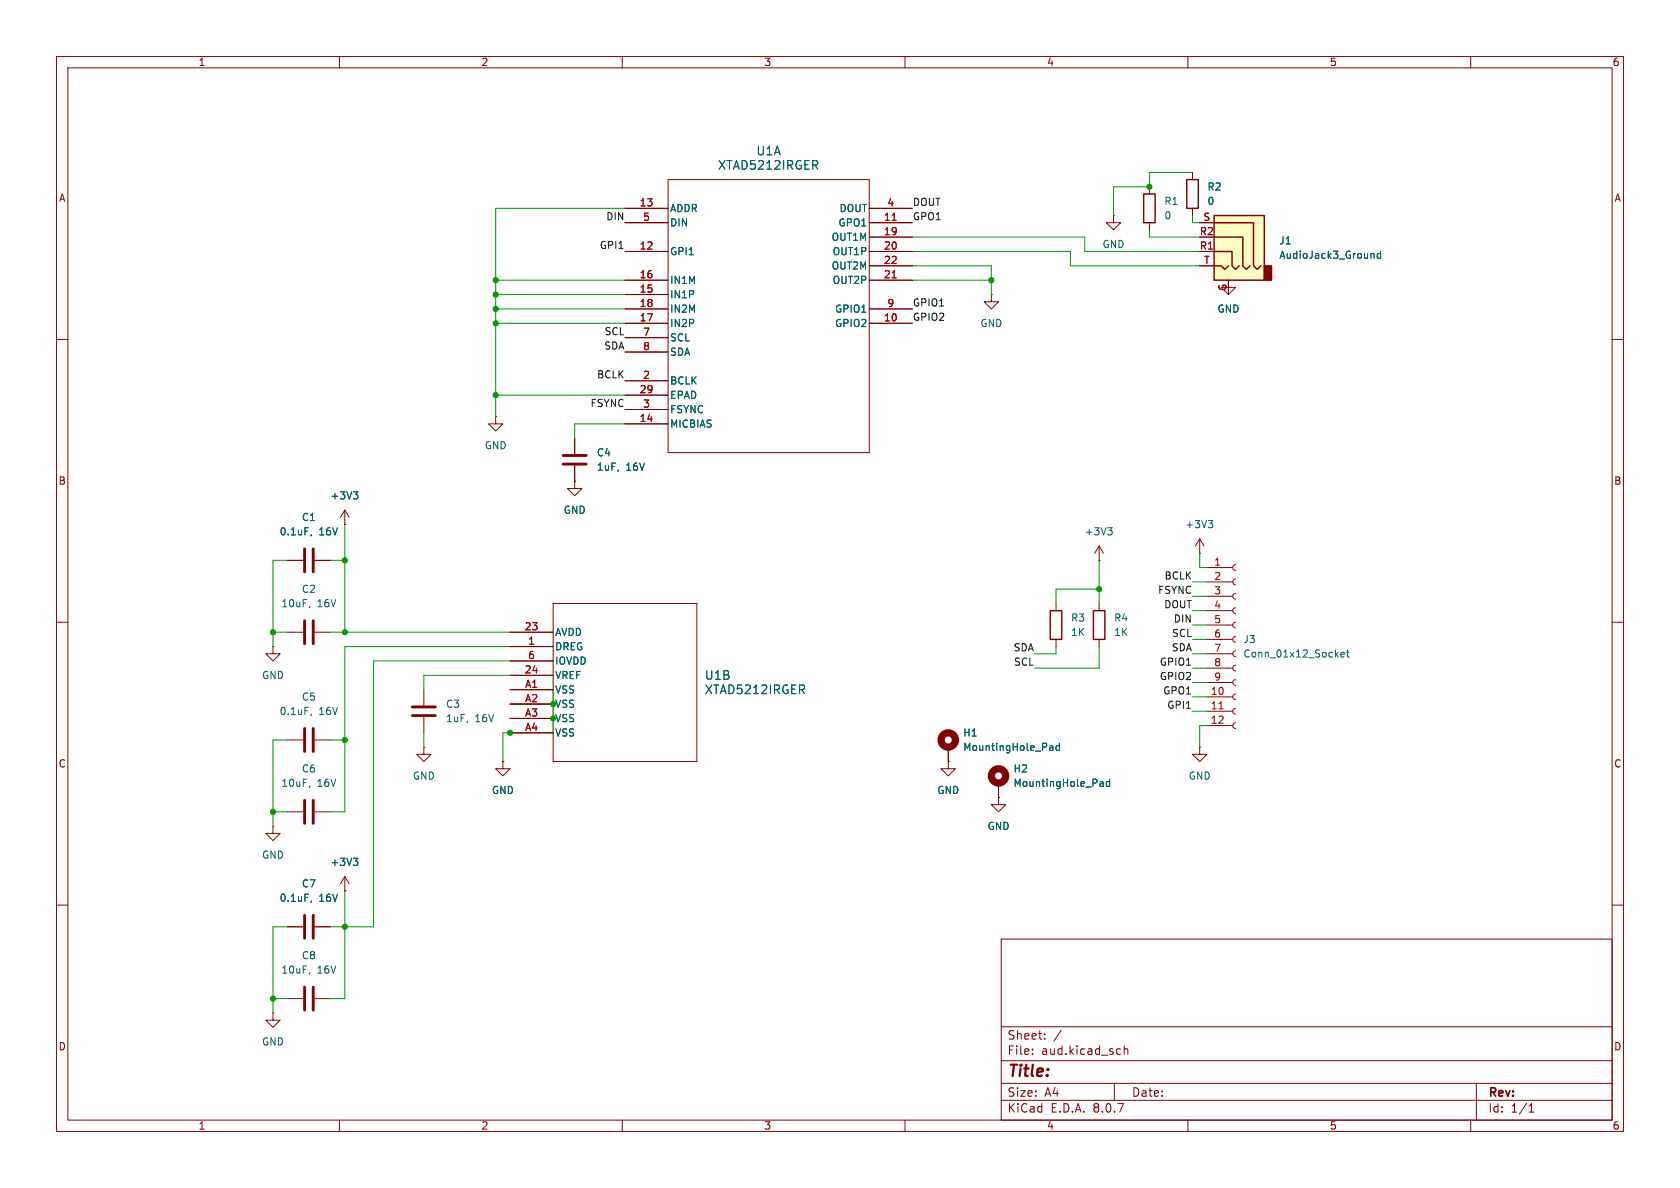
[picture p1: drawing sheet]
<svg xmlns="http://www.w3.org/2000/svg" width="297mm" height="210mm" viewBox="0 0 297 210" stroke-linecap="round" stroke-linejoin="round" font-family="sans-serif">
<g fill="none" stroke="#840000" stroke-width=".18">
<path d="M10 10h277v190h-277zM12 12h273v186h-273zM60 10v2M110 10v2M160 10v2M210 10v2M260 10v2M196.8 38.1v1.3h1.3l-1.3 1.2-1.2-1.2h1.2M196.8 38.1h.1M203.2 33v1.3M203.2 39.4v1.2M210.8 30.5v1.3"/>
<path d="M210.8 36.8v1.3M217.2 49.5v1.3h1.2l-1.2 1.3-1.3-1.3h1.3M217.2 49.5h.1M10 60h2M285 60h2M50.8 99.1h2.8M55.6 99.1h2.8M101.6 85.1v1.3h1.3l-1.3 1.2-1.3-1.2h1.3M101.6 85.1h.1M194.3 99.1h.1M194.3 96.5v2.6M194.3 96.5l-.8 1.3"/>
<path d="M194.3 96.5l.8 1.3M212.1 97.8h.1M212.1 95.3l-.8 1.2M212.1 95.3v2.5M212.1 95.3l.8 1.2M218.4 99.8l-.3 .2-.2 .3 .2 .4 .3 .1M10 110h2M48.3 114.3v1.3h1.2l-1.2 1.2-1.3-1.2h1.3M48.3 114.3h.1M50.8 111.8h2.8M55.6 111.8h2.8M90.2 111.8h7.6"/>
<path d="M90.2 114.3h7.6M90.2 119.4h7.6M90.2 116.8h7.6M97.8 106.7h25.4v27.9h-25.4zM186.7 106.7v1.3M186.7 113v1.3M194.3 106.7v1.3M194.3 113v1.3M213.4 118.1h4.5M213.4 115.6h4.5M213.4 113h4.5M213.4 110.5h4.5"/>
<path d="M213.4 108h4.5M213.4 105.4h4.5M213.4 102.9h4.5M213.4 100.3h4.5M218.4 117.6l-.3 .2-.2 .3 .2 .4 .3 .1M218.4 115.1l-.3 .1-.2 .4 .2 .3 .3 .2M218.4 112.5l-.3 .2-.2 .3 .2 .4 .3 .1M218.4 110l-.3 .1-.2 .4 .2 .3 .3 .2M218.4 107.4l-.3 .2-.2 .4 .2 .3 .3 .2M218.4 104.9l-.3 .2-.2 .3 .2 .4 .3 .1M218.4 102.4l-.3 .1-.2 .4 .2 .3 .3 .2M285 110h2"/>
<path d="M50.8 130.8h2.8M55.6 130.8h2.8M74.9 132.1v1.3h1.3l-1.3 1.2-1.2-1.2h1.2M74.9 132.1h.1M74.9 121.9v2.8M74.9 126.7v2.8M88.9 134.6v1.3h1.3l-1.3 1.3-1.3-1.3h1.3M88.9 134.6h.1M90.2 121.9h7.6M90.2 124.5h7.6M90.2 127h7.6M90.2 129.5h7.6"/>
<path d="M167.6 134.6v1.3h1.3l-1.3 1.3-1.2-1.3h1.2M167.6 134.6h.1M167.6 132.1v2.5M176.5 138.4v2.6M212.1 132.1v1.3h1.3l-1.3 1.2-1.3-1.2h1.3M212.1 132.1h.1M213.4 128.3h4.5M213.4 125.7h4.5M213.4 123.2h4.5M213.4 120.7h4.5M218.4 127.8l-.3 .1-.2 .4 .2 .3 .3 .2M218.4 125.2l-.3 .2-.2 .3 .2 .4 .3 .1"/>
<path d="M218.4 122.7l-.3 .1-.2 .4 .2 .3 .3 .2M218.4 120.1l-.3 .2-.2 .4 .2 .3 .3 .2M48.3 146.1v1.2h1.2l-1.2 1.3-1.3-1.3h1.3M48.3 146.1h.1M50.8 143.5h2.8M55.6 143.5h2.8M176.5 141v1.2h1.3l-1.3 1.3-1.2-1.3h1.2M176.5 141h.1M10 160h2M48.3 179.1v1.2h1.2l-1.2 1.3-1.3-1.3h1.3M48.3 179.1h.1M50.8 163.8h2.8"/>
<path d="M55.6 163.8h2.8M177 166h108v32h-108zM285 160h2M60 198v2M110 198v2M160 198v2M177 194.5h108M177 191.5h108M177 187.5h108M177 181.5h108M182.5 186.3v.1M182.5 185.5v.1"/>
<path d="M184.7 183.6v.1M184.7 182.8v.1M187.6 182.1l-1.3 2M197 191.5v3M198 185.4l.1 .1M198.1 186.3l-.1 .1M198.7 184.9v1.5M198.7 185.5l.3-.1 .3 .1 .1 .9M210 198v2M260 198v2M261 191.5v6.5M270.3 196.6h.9"/>
<path d="M270.3 195.5l.4-.4v1.5"/>
</g>
<g fill="none" stroke="#840000" stroke-width="1.3">
<circle cx="167.6" cy="130.8" r="1.27"/>
<circle cx="176.5" cy="137.2" r="1.27"/>
</g>
<g fill="none" stroke="#006464" stroke-width=".18">
<path d="M55.1 94.5l-.2 .2M195.8 93.3h.8l-.4 .5M196.4 93.8l.2 .2v.3l-.2 .3M213.6 92h.8l-.4 .5M214.1 92.5l.3 .2v.3l-.3 .3M54.8 107.2l-.2 .2M237.1 115.7l.6-.1-.1-.2-.4-.1-.1 .2v.6h.5M238 115.3h.5M238.2 114.9v1.1l.3 .1M54.8 138.9l-.2 .3M55.1 126.2l-.2 .3M185.7 131.8h.3l.1 .2v.7"/>
<path d="M186.1 132.6l-.4 .1M186.1 132.1l-.4 .1M187.3 131.9l-.4-.1-.2 .3 .1 .5h.5M187.3 131.4v1.3M194.6 138.2h.2l.2 .1v.7M195 138.9l-.4 .1M195 138.5h-.4M196.2 138.2h-.4l-.2 .2 .1 .5h.5M196.2 137.7v1.3M55.1 159.3l-.2 .2"/>
</g>
<path d="M53.8 97v4.1M55.4 97v4.1M53.8 109.7v4.1M55.4 109.7v4.1M53.8 128.8v4M55.4 128.8v4M72.9 126.5h4.1M72.9 125h4.1M53.8 141.5v4M55.4 141.5v4M53.8 161.8v4.1M55.4 161.8v4.1" fill="none" stroke="#840000" stroke-width=".51"/>
<path d="M202.2 34.3h2v5.1h-2zM209.8 31.8h2v5h-2zM185.7 108h2v5h-2zM193.3 108h2v5h-2z" fill="none" stroke="#840000" stroke-width=".25"/>
<path d="M215.5 125.3h.7" fill="none" stroke="#a90000" stroke-width=".18"/>
<path d="M214.6 38.1h8.9v11.4h-8.9z" fill="#ffffc2"/>
<path d="M223.5 47h1.3v2.5h-1.3z" fill="#840000" stroke="#840000" stroke-width=".25"/>
<path d="M214.6 38.1h8.9v11.4h-8.9zM214.6 39.4h7v7.6l.6 .6 .7-.6M214.6 47h1.3l.6 .6 .7-.6M214.6 44.5h3.2v2.5l.6 .6 .7-.6M214.6 41.9h5.1v5.1l.6 .6 .7-.6" fill="none" stroke="#840000" stroke-width=".25"/>
<g fill="none" stroke="#840000" stroke-width=".18">
<path d="M110.5 39.4h7.6M110.5 36.8h7.6M118.1 31.8h35.6v48.2h-35.6zM153.7 39.4h7.6M153.7 36.8h7.6M210.8 30.5v1.3M210.8 36.8v1.3M212.1 39.4h2.5M110.5 44.5h7.6M110.5 57.2h7.6M110.5 52.1h7.6M110.5 49.5h7.6"/>
<path d="M110.5 54.6h7.6M110.5 59.7h7.6M153.7 44.5h7.6M153.7 47h7.6M153.7 57.2h7.6M153.7 49.5h7.6M153.7 54.6h7.6M153.7 41.9h7.6M175.3 52.1v1.2h1.2l-1.2 1.3-1.3-1.3h1.3M175.3 52.1h.1M212.1 44.5h2.5M212.1 47h2.5"/>
<path d="M217.2 49.5h.1M217.2 49.5v2.6M87.6 73.7v1.2h1.3l-1.3 1.3-1.2-1.3h1.2M87.6 73.7h.1M101.6 77.5v2.8M110.5 74.9h7.6M110.5 67.3h7.6M110.5 69.9h7.6M110.5 72.4h7.6M110.5 62.2h7.6M50.8 99.1h2.8M55.6 99.1h2.8"/>
<path d="M61 92.7h.1M61 90.2l-.8 1.2M61 90.2v2.5M61 90.2l.7 1.2M101.6 85.1h.1M101.6 82.3v2.8M90.2 114.3h7.6M90.2 111.8h7.6M90.2 119.4h7.6M90.2 116.8h7.6M88.9 134.6h.1M90.2 121.9h7.6"/>
<path d="M90.2 124.5h7.6M90.2 127h7.6M90.2 129.5h7.6M167.6 134.6h.1M167.6 132.1v2.5M176.5 138.4v2.6M61 157.5h.1M61 154.9v2.6M61 154.9l-.8 1.3M61 154.9l.7 1.3M176.5 141h.1M50.8 176.5h2.8"/>
<path d="M50.8 163.8h2.8M55.6 176.5h2.8M55.6 163.8h2.8"/>
</g>
<g fill="none" stroke="#006464" stroke-width=".18">
<path d="M242.6 44.8l.3 .2v.7M244.1 44.9l-.4-.1-.2 .3 .1 .5h.5M244.1 44.4v1.3M55.1 94.5l-.2 .2M62.5 86.9h.8l-.5 .5M63 87.4l.3 .3v.3l-.3 .2M185.7 131.8h.3l.1 .2v.7M186.1 132.6l-.4 .1M186.1 132.1l-.4 .1M187.3 131.9l-.4-.1-.2 .3 .1 .5h.5M187.3 131.4v1.3M194.6 138.2h.2l.2 .1v.7"/>
<path d="M195 138.9l-.4 .1M195 138.5h-.4M196.2 138.2h-.4l-.2 .2 .1 .5h.5M196.2 137.7v1.3M55.1 159.3l-.2 .2M62.5 151.7h.8l-.5 .5M63 152.2l.3 .2v.3l-.3 .3M54.8 172l-.2 .2"/>
</g>
<path d="M99.6 80.5h4M99.6 82h4M53.8 174.5v4.1M55.4 174.5v4.1" fill="none" stroke="#840000" stroke-width=".51"/>
<path d="M157.7 39h.7M157.7 49.1h.7" fill="none" stroke="#a90000" stroke-width=".18"/>
<g fill="none" stroke="#009600" stroke-width=".18">
<path d="M110.5 36.8h-22.9v36.9M210.8 30.5h-7.6v2.5h-6.4v5.1M210.8 38.1v1.3h1.3M87.6 57.2h22.9M87.6 49.5h22.9M87.6 54.6h22.9M87.6 52.1h22.9M161.3 41.9h30.5v2.6h20.3M161.3 44.5h27.9v2.5h22.9M161.3 49.5h14M161.3 47h14v5.1M203.2 40.6v1.3h8.9"/>
<path d="M87.6 69.9h22.9M110.5 74.9h-8.9v2.6M50.8 99.1h-2.5v15.2M58.4 99.1h2.6M61 92.7v19.1M194.3 99.1v7.6M212.1 97.8v2.5h1.3M48.3 111.8h2.5M58.4 111.8h31.8M90.2 116.8h-24.2v47h-7.6M90.2 114.3h-29.2v29.2h-2.6M90.2 119.4h-15.3v2.5"/>
<path d="M186.7 114.3v1.3h-3.8M194.3 114.3v3.8h-11.4M194.3 104.1h-7.6v2.6M210.8 102.9h2.6M210.8 113h2.6M210.8 115.6h2.6M210.8 110.5h2.6M210.8 108h2.6M210.8 105.4h2.6M210.8 118.1h2.6M50.8 130.8h-2.5v15.3M58.4 130.8h2.6"/>
<path d="M74.9 129.5v2.6M90.2 121.9h7.6v7.6h-8.9v5.1M90.2 127h7.6M90.2 124.5h7.6M210.8 125.7h2.6M210.8 123.2h2.6M210.8 120.7h2.6M213.4 128.3h-1.3v3.8M48.3 143.5h2.5M61 157.5v19h-2.6M48.3 176.5h2.5M50.8 163.8h-2.5v15.3"/>
</g>
<g fill="#009600" stroke="#009600" stroke-width=".18">
<circle cx="48.3" cy="143.5" r=".46"/>
<circle cx="61" cy="163.8" r=".46"/>
<circle cx="90.2" cy="129.5" r=".46"/>
<circle cx="48.3" cy="176.5" r=".46"/>
<circle cx="61" cy="130.8" r=".46"/>
<circle cx="87.6" cy="69.9" r=".46"/>
<circle cx="87.6" cy="57.2" r=".46"/>
<circle cx="175.3" cy="49.5" r=".46"/>
<circle cx="87.6" cy="54.6" r=".46"/>
<circle cx="87.6" cy="52.1" r=".46"/>
<circle cx="87.6" cy="49.5" r=".46"/>
<circle cx="61" cy="111.8" r=".46"/>
<circle cx="48.3" cy="111.8" r=".46"/>
<circle cx="97.8" cy="124.5" r=".46"/>
<circle cx="97.8" cy="127" r=".46"/>
<circle cx="61" cy="99.1" r=".46"/>
<circle cx="194.3" cy="104.1" r=".46"/>
<circle cx="203.2" cy="33" r=".46"/>
</g>
<text font-size="2.8" fill="#840000" x="178" y="190.9">Title:</text>
<g font-size="2.1" fill="#006464">
<text x="133.6" y="27.7">U1A</text>
<text x="126.9" y="30.2">XTAD5212IRGER</text>
<text x="124.5" y="120.4">U1B</text>
<text x="124.5" y="122.9">XTAD5212IRGER</text>
</g>
<g font-size="2.1" fill="#840000">
<text x="178" y="184">Sheet:</text>
<text x="178" y="186.7">File:</text>
<text x="184.1" y="186.7">aud.kicad_sch</text>
<text x="178" y="196.9">KiCad</text>
<text x="178" y="194.1">Size:</text>
<text x="184.7" y="194.1">A4</text>
<text x="185.7" y="196.9">E.D.A.</text>
<text x="193.3" y="196.9">8.0.7</text>
<text x="200" y="194.1">Date:</text>
<text x="263" y="194.3">Rev:</text>
<text x="263" y="196.9">Id:</text>
<text x="267.1" y="196.9">1/1</text>
</g>
<g font-size="1.8" fill="#840000">
<text x="35" y="11.9">1</text>
<text x="85" y="11.9">2</text>
<text x="135" y="11.9">3</text>
<text x="185" y="11.9">4</text>
<text x="235" y="11.9">5</text>
<text x="285" y="11.9">6</text>
<text x="10.3" y="35.9">A</text>
<text x="285.3" y="35.9">A</text>
<text x="10.3" y="85.9">B</text>
<text x="285.3" y="85.9">B</text>
<text x="10.3" y="135.9">C</text>
<text x="285.3" y="135.9">C</text>
<text x="10.3" y="185.9">D</text>
<text x="285.3" y="185.9">D</text>
<text x="35" y="199.9">1</text>
<text x="85" y="199.9">2</text>
<text x="135" y="199.9">3</text>
<text x="185" y="199.9">4</text>
<text x="235" y="199.9">5</text>
<text x="285" y="199.9">6</text>
</g>
<g font-size="1.8" fill="#006464">
<text x="213.4" y="33.9">R2</text>
<text x="118.4" y="37.7">ADDR</text>
<text x="118.4" y="40.2">DIN</text>
<text x="148.1" y="40.2">GPO1</text>
<text x="148.3" y="37.7">DOUT</text>
<text x="205.7" y="36.4">R1</text>
<text x="205.7" y="39">0</text>
<text x="213.4" y="36.4">0</text>
<text x="118.4" y="45.3">GPI1</text>
<text x="146.9" y="42.8">OUT1M</text>
<text x="146.9" y="47.9">OUT2M</text>
<text x="147.1" y="45.3">OUT1P</text>
<text x="194.8" y="44">GND</text>
<text x="226.1" y="43.4">J1</text>
<text x="226.1" y="45.9">AudioJack3_Ground</text>
<text x="118.4" y="52.9">IN1P</text>
<text x="118.4" y="50.4">IN1M</text>
<text x="147.1" y="50.4">OUT2P</text>
<text x="118.4" y="58">IN2P</text>
<text x="118.4" y="55.5">IN2M</text>
<text x="147.5" y="58">GPIO2</text>
<text x="147.5" y="55.5">GPIO1</text>
<text x="173.2" y="58">GND</text>
<text x="215.1" y="55.5">GND</text>
<text x="118.4" y="60.6">SCL</text>
<text x="118.4" y="63.1">SDA</text>
<text x="118.4" y="68.2">BCLK</text>
<text x="118.4" y="70.7">EPAD</text>
<text x="118.4" y="75.8">MICBIAS</text>
<text x="118.4" y="73.3">FSYNC</text>
<text x="85.6" y="79.6">GND</text>
<text x="105.4" y="80.9">C4</text>
<text x="105.4" y="83.4">1uF,</text>
<text x="110.6" y="83.4">16V</text>
<text x="58.3" y="88.5">+3V3</text>
<text x="49.3" y="94.8">0.1uF,</text>
<text x="53.3" y="92.3">C1</text>
<text x="56.4" y="94.8">16V</text>
<text x="99.6" y="91">GND</text>
<text x="191.7" y="94.8">+3V3</text>
<text x="209.4" y="93.6">+3V3</text>
<text x="49.6" y="107.5">10uF,</text>
<text x="53.3" y="105">C2</text>
<text x="56.1" y="107.5">16V</text>
<text x="98" y="112.6">AVDD</text>
<text x="189.2" y="110.1">R3</text>
<text x="189.2" y="112.6">1K</text>
<text x="196.9" y="110.1">R4</text>
<text x="196.9" y="112.6">1K</text>
<text x="219.7" y="113.9">J3</text>
<text x="98" y="115.2">DREG</text>
<text x="98" y="117.7">IOVDD</text>
<text x="219.7" y="116.4">Conn_01x12_Socket</text>
<text x="46.2" y="120.2">GND</text>
<text x="53.3" y="124.1">C5</text>
<text x="78.7" y="125.3">C3</text>
<text x="98" y="120.2">VREF</text>
<text x="98" y="122.8">VSS</text>
<text x="98" y="125.3">VSS</text>
<text x="49.3" y="126.6">0.1uF,</text>
<text x="56.4" y="126.6">16V</text>
<text x="78.7" y="127.9">1uF,</text>
<text x="84" y="127.9">16V</text>
<text x="98" y="127.9">VSS</text>
<text x="98" y="130.4">VSS</text>
<text x="170.2" y="130.4">H1</text>
<text x="53.3" y="136.8">C6</text>
<text x="170.2" y="132.9">MountingHole_Pad</text>
<text x="179.1" y="136.8">H2</text>
<text x="49.6" y="139.3">10uF,</text>
<text x="56.1" y="139.3">16V</text>
<text x="72.9" y="138">GND</text>
<text x="86.9" y="140.6">GND</text>
<text x="165.6" y="140.6">GND</text>
<text x="179.1" y="139.3">MountingHole_Pad</text>
<text x="210.1" y="138">GND</text>
<text x="174.5" y="146.9">GND</text>
<text x="46.2" y="152">GND</text>
<text x="58.3" y="153.3">+3V3</text>
<text x="49.3" y="159.6">0.1uF,</text>
<text x="53.3" y="157.1">C7</text>
<text x="56.4" y="159.6">16V</text>
<text x="49.6" y="172.3">10uF,</text>
<text x="53.3" y="169.8">C8</text>
<text x="56.1" y="172.3">16V</text>
<text x="46.2" y="185">GND</text>
</g>
<g font-size="1.8" fill="#0f0f0f">
<text x="107.1" y="39">DIN</text>
<text x="161.3" y="39">GPO1</text>
<text x="161.3" y="36.5">DOUT</text>
<text x="105.9" y="44.1">GPI1</text>
<text x="106.8" y="59.3">SCL</text>
<text x="161.3" y="56.8">GPIO2</text>
<text x="161.3" y="54.3">GPIO1</text>
<text x="106.7" y="61.9">SDA</text>
<text x="105.4" y="67">BCLK</text>
<text x="104.3" y="72">FSYNC</text>
<text x="204.6" y="105.1">FSYNC</text>
<text x="205.7" y="107.6">DOUT</text>
<text x="205.8" y="102.5">BCLK</text>
<text x="207.1" y="112.7">SCL</text>
<text x="207.4" y="110.1">DIN</text>
<text x="179.1" y="115.2">SDA</text>
<text x="179.2" y="117.8">SCL</text>
<text x="204.9" y="117.8">GPIO1</text>
<text x="207" y="115.2">SDA</text>
<text x="204.9" y="120.3">GPIO2</text>
<text x="205.5" y="122.8">GPO1</text>
<text x="206.3" y="125.4">GPI1</text>
</g>
<g font-size="1.8" fill="#a90000">
<text x="113" y="36.6">13</text>
<text x="113.6" y="39.1">5</text>
<text x="156.2" y="39.1">11</text>
<text x="156.2" y="41.7">19</text>
<text x="156.8" y="36.6">4</text>
<text x="212" y="41.7">R2</text>
<text x="212.7" y="39.1">S</text>
<text x="113" y="44.2">12</text>
<text x="156.2" y="44.2">20</text>
<text x="156.2" y="46.7">22</text>
<text x="212" y="44.2">R1</text>
<text x="212.8" y="46.7">T</text>
<text x="113" y="51.8">15</text>
<text x="113" y="49.3">16</text>
<text x="156.2" y="49.3">21</text>
<text x="216.9" y="51.5" transform="rotate(-90 216.9 51.5)">G</text>
<text x="113" y="56.9">17</text>
<text x="113" y="54.4">18</text>
<text x="113.6" y="59.4">7</text>
<text x="156.2" y="56.9">10</text>
<text x="156.8" y="54.4">9</text>
<text x="113.6" y="62">8</text>
<text x="113" y="69.6">29</text>
<text x="113.6" y="67.1">2</text>
<text x="113" y="74.7">14</text>
<text x="113.6" y="72.1">3</text>
<text x="214.6" y="100.1">1</text>
<text x="214.6" y="102.6">2</text>
<text x="214.6" y="105.2">3</text>
<text x="214.6" y="107.7">4</text>
<text x="92.7" y="111.5">23</text>
<text x="214.6" y="110.2">5</text>
<text x="214.6" y="112.8">6</text>
<text x="92.7" y="119.1">24</text>
<text x="93.3" y="114">1</text>
<text x="93.3" y="116.6">6</text>
<text x="214.6" y="115.3">7</text>
<text x="214.6" y="117.9">8</text>
<text x="92.7" y="121.7">A1</text>
<text x="92.7" y="124.2">A2</text>
<text x="214" y="122.9">10</text>
<text x="214" y="125.5">11</text>
<text x="214.6" y="120.4">9</text>
<text x="92.7" y="126.7">A3</text>
<text x="92.7" y="129.3">A4</text>
<text x="214" y="128">12</text>
</g>
</svg>
